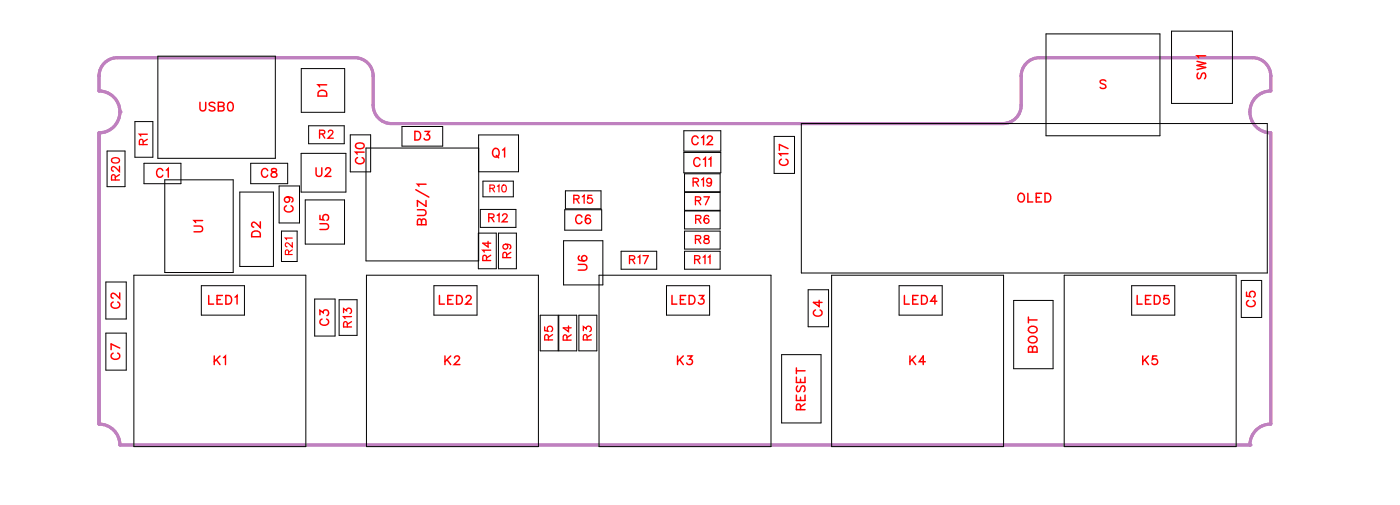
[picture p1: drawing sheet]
<svg xmlns="http://www.w3.org/2000/svg" width="115mm" height="41mm" viewBox="0 0 115 41" stroke-linecap="round" stroke-linejoin="round" font-family="sans-serif">
<path d="M9.8 9.2a1.72 1.72 0 0 1-1.7 1.7v23.9a1.72 1.72 0 0 1 1.7 1.7h92.8M9.8 9.2h.1M30.6 6.2a1.5 1.5 0 0 0-1.5-1.5h-19.5a1.5 1.5 0 0 0-1.5 1.5v1.3a1.71 1.71 0 0 1 1.7 1.7M30.6 6.2v2.4a1.5 1.5 0 0 0 1.5 1.5h50.2a1.5 1.5 0 0 0 1.5-1.5v-2.4M30.6 6.2h.1M83.8 6.2h.1M83.8 6.2a1.5 1.5 0 0 1 1.5-1.5h17.5a1.5 1.5 0 0 1 1.5 1.5v1.3a1.71 1.71 0 0 0-1.7 1.7M102.6 9.2a1.71 1.71 0 0 0 1.7 1.7v23.9a1.71 1.71 0 0 0-1.7 1.7M102.6 36.5h.1" fill="none" stroke="#bf80bf" stroke-width=".25"/>
<g fill="none" stroke="#000" stroke-width=".08">
<path d="M8.8 12.4h1.5v2.9h-1.5zM11.1 10h1.5v2.9h-1.5zM11.8 13.4h3.1v1.7h-3.1zM13 4.6h9.6v8.4h-9.6zM13.5 14.7h5.6v7.6h-5.6zM19.7 15.7h2.7v6.1h-2.7zM20.6 13.4h3v1.7h-3zM22.9 15.2h1.7v3.1h-1.7zM23.1 18.9h1.3v2.5h-1.3zM24.7 12.6h3.7v3.1h-3.7zM24.7 5.6h3.6v3.6h-3.6zM25.1 16.4h3.2v3.6h-3.2z"/>
<path d="M25.3 10.3h3v1.5h-3zM28.8 11.1h1.6v3h-1.6zM33 10.4h3.3v1.6h-3.3zM39.3 19.1h1.4v2.9h-1.4zM39.3 12.1h-9.3v9.3h9.3v-10.3h3.3v3h-3.3M39.4 17.2h3v1.4h-3zM39.6 14.9h2.5v1.2h-2.5zM40.9 19.1h1.5v2.9h-1.5zM46.3 19.7h3.2v3.7h-3.2zM46.4 17.2h3v1.7h-3zM46.4 15.6h2.9v1.5h-2.9zM56.1 10.7h3.1v1.7h-3.1z"/>
<path d="M56.1 12.5h3.1v1.7h-3.1zM56.2 14.3h2.9v1.4h-2.9zM56.2 15.8h2.9v1.4h-2.9zM56.2 17.3h2.9v1.5h-2.9zM56.2 18.9h2.9v1.5h-2.9zM63.6 11.2h1.6v3h-1.6zM65.8 10.1h38.2v12.3h-38.2zM85.9 2.8h9.3v8.3h-9.3zM96.2 2.6h5v5.9h-5zM8.7 27.3h1.7v3h-1.7zM8.7 23.1h1.7v3.1h-1.7zM11 22.6h14.1v14h-14.1z"/>
<path d="M16.5 23.4h3.6v2.4h-3.6zM25.8 24.5h1.7v3.1h-1.7zM27.8 24.6h1.5v2.9h-1.5zM30.1 22.6h14.1v14h-14.1zM35.6 23.4h3.6v2.4h-3.6zM44.4 25.8h1.4v3h-1.4zM45.9 25.8h1.4v3h-1.4zM47.5 25.8h1.5v3h-1.5zM49.2 22.6h14.1v14h-14.1zM51 20.6h2.9v1.5h-2.9zM54.7 23.4h3.6v2.4h-3.6zM56.2 20.6h2.9v1.5h-2.9z"/>
<path d="M64.2 29.1h3.2v5.6h-3.2zM66.3 23.8h1.7v3h-1.7zM68.3 22.6h14.1v14h-14.1zM73.8 23.4h3.6v2.4h-3.6zM83.2 24.6h3.3v5.6h-3.3zM87.4 22.6h14.1v14h-14.1zM92.9 23.4h3.5v2.4h-3.5zM101.9 23h1.7v3h-1.7z"/>
</g>
<g fill="none" stroke="#f00" stroke-width=".12">
<path d="M13.4 14a.26 .26 0 0 0-.3-.2 .26 .26 0 0 0-.2 .3v.2a.26 .26 0 0 0 .2 .2 .26 .26 0 0 0 .3-.1M13.6 14l.2-.2v.7M15.9 18.5h.5l.2 .2-.1 .3h-.6M16.4 8.4v.5l.2 .2 .3-.1v-.6M16.6 18.1h-.7l.2 .2M17.6 8.5l-.1-.1-.3 .1v.2l.4 .2v.1l-.1 .1-.3-.1M17.9 8.7l.5 .1v.2l-.2 .1h-.3v-.7l.5 .1v.2h-.2M18.8 8.4h.1a.37 .37 0 0 1 .3 .3 .37 .37 0 0 1-.3 .4 .45 .45 0 0 1-.1-.7zM20.8 19l.1-.1 .4 .1 .1 .4h-.7zM21.4 18.2v.5l-.4-.4-.2-.1-.1 .2v.1l.1 .1M22 14a.26 .26 0 0 0-.3-.2 .26 .26 0 0 0-.2 .3v.2a.26 .26 0 0 0 .2 .2 .26 .26 0 0 0 .3-.1M22.3 13.9v.2l.3 .1 .1 .1a.24 .24 0 0 1-.2 .2 .24 .24 0 0 1-.2-.2l.4-.3v-.1z"/>
<path d="M23.5 16.9a.26 .26 0 0 0-.2 .3 .26 .26 0 0 0 .3 .2h.2a.26 .26 0 0 0 .3-.2 .26 .26 0 0 0-.2-.3M23.6 16.2a.22 .22 0 0 1 .2 .3 .22 .22 0 0 1-.4 0 .22 .22 0 0 1 0-.3h.2a.34 .34 0 0 1 .5 .2l-.1 .2M25.9 13.8v.5l.2 .2 .3-.1v-.6M26.2 7.5l.2-.1 .3 .1 .1 .4h-.7zM26.3 18.3h.5l.2 .2-.1 .3h-.6M26.3 17.7v.3h.3a.25 .25 0 0 1 0-.4 .25 .25 0 0 1 .3 .1 .25 .25 0 0 1-.1 .4M26.7 13.9l.2-.1h.1l.1 .1-.1 .2-.3 .4h.5M26.8 7h-.7l.1 .1M29.2 11.8l.3-.1a.3 .3 0 0 1 .4 .3 .38 .38 0 0 1-.4 .2 .38 .38 0 0 1-.3-.3zM29.4 12.9a.26 .26 0 0 0-.2 .3 .26 .26 0 0 0 .3 .2h.1a.26 .26 0 0 0 .3-.2 .26 .26 0 0 0-.2-.3M29.9 12.5h-.7l.1 .1M34.1 10.8h.2a.38 .38 0 0 1 .2 .3 .38 .38 0 0 1-.2 .4h-.2z"/>
<path d="M34.1 15.6l1.1 .6M34.3 17.2h.5l.2 .2-.1 .2-.6 .1M34.6 18.1l-.1-.1h-.2v.4h.7v-.3l-.2-.1h-.2v.4M34.9 10.8h.4l-.2 .2a.24 .24 0 0 1 .1 .4 .24 .24 0 0 1-.4-.1M35 15.1h-.7l.1 .2M35 16.4v.5l-.7-.5v.5M40.5 12.3l.1-.1a.33 .33 0 0 1 .4 .3 .33 .33 0 0 1-.4 .3l-.2-.2zM40.7 12.7l.2 .2M41.3 12.3l.1-.1v.7M47.8 17.8a.26 .26 0 0 0-.3-.2 .26 .26 0 0 0-.2 .3v.2a.26 .26 0 0 0 .2 .2 .26 .26 0 0 0 .3-.1M48.5 17.7h-.1a.35 .35 0 0 0-.4 .2 .35 .35 0 0 0 .3 .4 .22 .22 0 0 0 .2-.2 .22 .22 0 0 0-.2-.2 .22 .22 0 0 0-.2 .2M57.3 11.3a.26 .26 0 0 0-.3-.1 .26 .26 0 0 0-.2 .2v.2a.26 .26 0 0 0 .2 .3 .26 .26 0 0 0 .3-.2"/>
<path d="M57.5 13.1a.26 .26 0 0 0-.3-.2 .26 .26 0 0 0-.2 .3v.2a.26 .26 0 0 0 .2 .2 .26 .26 0 0 0 .3-.1M57.6 11.3l.2-.1v.7M57.7 13.1l.2-.2v.7M58.1 11.3l.1-.1h.1l.2 .1-.1 .2-.4 .4h.5M58.2 13.1l.2-.2v.7M64.2 13a.26 .26 0 0 0-.2 .3 .26 .26 0 0 0 .3 .3h.1a.26 .26 0 0 0 .3-.3 .26 .26 0 0 0-.2-.3M64.7 12.6h-.7l.1 .2M64.7 12.2l-.7-.4v.5M83.6 16l.1-.1a.33 .33 0 0 1 .4 .3 .33 .33 0 0 1-.4 .3l-.1-.2zM84.4 15.9v.7h.4M85.1 16.2h.2M85.5 15.9h-.4v.7h.4"/>
<path d="M85.8 15.9h.2a.38 .38 0 0 1 .3 .3 .38 .38 0 0 1-.3 .4h-.2zM90.8 6.7l-.2-.1-.3 .1 .1 .1 .4 .3v.1l-.2 .1-.3-.1M98.3 5l.7 .2-.7 .2 .7 .1-.7 .2M98.4 6l-.1 .2 .1 .3 .1-.1 .3-.4h.1l.1 .2-.1 .3M99 4.6h-.7l.1 .1M9.3 29a.26 .26 0 0 0-.2 .3 .26 .26 0 0 0 .3 .2h.2a.26 .26 0 0 0 .2-.2 .26 .26 0 0 0-.1-.3M9.3 24.8a.26 .26 0 0 0-.2 .3 .26 .26 0 0 0 .3 .2h.2a.26 .26 0 0 0 .2-.2 .26 .26 0 0 0-.1-.3M9.8 28.5l-.7-.3v.5M9.8 24v.5l-.3-.4-.2-.1-.2 .2v.1l.2 .1M17.1 24.2v.7h.4M17.6 29.2v.7M17.8 29.5l.3 .4"/>
<path d="M17.8 24.6h.3M18.1 29.2l-.5 .5M18.3 24.2h-.5v.7h.5M18.3 29.3l.2-.1v.7M18.5 24.2h.3a.38 .38 0 0 1 .2 .4 .38 .38 0 0 1-.2 .3h-.3zM19.3 24.4l.2-.2v.7M26.3 25.8v-.4l.2 .2a.24 .24 0 0 1 .4-.1 .24 .24 0 0 1-.1 .4M26.4 26.2a.26 .26 0 0 0-.1 .3 .26 .26 0 0 0 .2 .2h.2a.26 .26 0 0 0 .3-.2 .26 .26 0 0 0-.2-.3M36.1 24.2v.7h.4M36.5 29.2v.7M36.7 29.5l.3 .4M36.8 24.6h.2"/>
<path d="M37 29.2l-.5 .5M37.2 24.2h-.4v.7h.4M37.3 29.4l.2-.2h.1l.1 .1-.1 .3-.3 .3h.5M37.5 24.2h.2a.38 .38 0 0 1 .3 .4 .38 .38 0 0 1-.3 .3h-.2zM38.3 24.4l.1-.2h.1l.2 .2-.1 .2-.4 .3h.5M47.5 21.7h.5l.2 .2-.1 .2h-.6M47.6 21h-.1a.35 .35 0 0 0 .3 .4 .35 .35 0 0 0 .4-.2 .22 .22 0 0 0-.2-.2 .22 .22 0 0 0-.3 .2 .22 .22 0 0 0 .2 .2M55.2 24.2v.7h.4M55.6 29.2v.7M55.8 29.5l.3 .4M55.9 24.6h.2M56.1 29.2l-.5 .5"/>
<path d="M56.3 24.2h-.4v.7h.4M56.4 29.2h.4l-.2 .3a.24 .24 0 0 1 .2 .3 .24 .24 0 0 1-.4 0M56.6 24.2h.2a.38 .38 0 0 1 .3 .4 .38 .38 0 0 1-.3 .3h-.2zM57.4 24.2h.4l-.2 .3a.24 .24 0 0 1 .1 .4 .24 .24 0 0 1-.4-.1M65.4 32.4v.4h.7v-.4M65.4 30.2v.4M65.4 30.9v.5h.7v-.5M65.4 30.4h.7M65.5 31.6l-.1 .2 .1 .3 .2-.1 .2-.4h.1l.1 .2-.1 .3M65.7 33.6v-.4l-.2-.1-.1 .2v.3h.7M65.7 31.1v.3M65.7 32.6v.2"/>
<path d="M66.1 33.1l-.4 .3M66.9 25.4a.26 .26 0 0 0-.1 .3 .26 .26 0 0 0 .3 .2h.1a.26 .26 0 0 0 .3-.2 .26 .26 0 0 0-.2-.3M67.3 24.6v.5l-.5-.3h.7M74.3 24.2v.7h.4M74.7 29.2v.7M74.9 29.5l.3 .4M74.9 24.6h.3M75.2 29.2l-.5 .5M75.4 24.2h-.5v.7h.5M75.7 24.2h.2a.38 .38 0 0 1 .2 .4 .38 .38 0 0 1-.2 .3h-.2zM76 29.7h-.5l.3-.5v.7M76.9 24.7h-.5l.3-.5v.7"/>
<path d="M84.4 26.2h.7M84.4 26v.5M84.5 27.6a.35 .35 0 0 1 .4 0 .35 .35 0 0 1 .2 .4 .33 .33 0 0 1-.5 .1 .33 .33 0 0 1-.1-.5zM84.5 26.8a.35 .35 0 0 1 .4 0 .35 .35 0 0 1 .2 .4 .33 .33 0 0 1-.5 .1 .33 .33 0 0 1-.1-.5zM84.8 28.6l-.2-.2h-.1l-.1 .5h.7v-.3l-.1-.2-.2 .1v.4M93.4 24.2v.7h.4M93.8 29.2v.7M94 29.5l.3 .4M94 24.6h.3M94.3 29.2l-.5 .5M94.5 24.2h-.5v.7h.5M94.8 24.2h.2a.38 .38 0 0 1 .3 .4 .38 .38 0 0 1-.3 .3h-.2z"/>
<path d="M95 29.2h-.4v.3a.25 .25 0 0 1 .4 0 .25 .25 0 0 1-.1 .4 .25 .25 0 0 1-.3-.1M95.9 24.2h-.3v.3a.25 .25 0 0 1 .3 0 .25 .25 0 0 1 0 .4 .25 .25 0 0 1-.4-.1M102.3 24v.3h.3a.25 .25 0 0 1 0-.4 .25 .25 0 0 1 .4 .1 .25 .25 0 0 1-.1 .4M102.5 24.6a.26 .26 0 0 0-.2 .3 .26 .26 0 0 0 .3 .2h.2a.26 .26 0 0 0 .2-.2 .26 .26 0 0 0-.1-.3"/>
</g>
<g fill="none" stroke="#f00" stroke-width=".11">
<path d="M9.2 13a.32 .32 0 0 1 .4-.1 .32 .32 0 0 1 .2 .4 .32 .32 0 0 1-.4 .1 .32 .32 0 0 1-.2-.4zM9.5 14.8l-.1-.4h-.2v.4h.6M9.8 13.6v.5l-.5-.4-.1 .2 .1 .1M9.8 14.3l-.3 .2M11.8 11.9l-.1-.4h-.2l-.1 .4h.7M12.1 11h-.7l.2 .2M12.1 11.4l-.3 .2M26.2 11h.4v-.3h-.4v.6M26.5 11l.2 .3M27 10.8l.1-.1 .2 .1-.4 .5h.5M40.1 19.8v.5l-.5-.4h.7M40.1 17.8h.4v-.2l-.4-.1v.7"/>
<path d="M40.3 17.8l.3 .4M40.8 17.7l.2-.2v.7M41.3 17.7l.1-.2 .2 .2-.4 .5h.5M47.1 16.3h.4v-.2l-.4-.1v.7M47.3 16.3l.2 .4M47.8 16.1l.2-.1v.7M48.6 16h-.3l-.1 .3a.23 .23 0 0 1 .4 0 .23 .23 0 0 1 0 .3 .23 .23 0 0 1-.4-.1M56.9 14.9h.4v-.2l-.4-.1v.7M57.1 16.4h.4v-.2l-.4-.1v.7M57.1 19.6h.4v-.2l-.4-.1v.7M57.1 18l.4-.1v-.2h-.4v.6M57.1 14.9l.2 .4"/>
<path d="M57.3 16.4l.2 .4M57.3 19.6l.2 .4M57.3 18l.2 .3M57.6 14.7l.2-.1v.7M57.8 16.1h.4l-.3 .7M57.9 19.3v.2l.3 .2a.22 .22 0 0 1-.2 .3 .22 .22 0 0 1-.2-.3l.4-.2v-.2zM58.2 17.8l-.1-.1a.32 .32 0 0 0-.3 .2 .32 .32 0 0 0 .2 .4 .2 .2 0 0 0 .2-.2 .2 .2 0 0 0-.2-.2 .2 .2 0 0 0-.2 .2M58.4 14.8a.2 .2 0 0 1-.3 .2 .2 .2 0 0 1 0-.3 .2 .2 0 0 1 .3 0v.1a.31 .31 0 0 1-.2 .5l-.2-.1M28.2 25.6v-.3l.3 .2a.22 .22 0 0 1 .3-.2 .22 .22 0 0 1-.1 .4M28.5 26.8v-.4h-.2l-.1 .4h.7M28.9 26h-.7l.1 .1M28.9 26.4l-.4 .2"/>
<path d="M39.9 21.4v-.4h-.2l-.1 .4h.7M40.3 20.5h-.7l.2 .2M40.3 20.9l-.4 .2M41.5 20a.2 .2 0 0 1 .2 .3 .2 .2 0 0 1-.3 .1 .2 .2 0 0 1 0-.3l.1-.1a.31 .31 0 0 1 .4 .3l-.1 .1M41.6 21.1v-.3l-.3-.1v.4h.6M41.9 20.7l-.3 .2M44.7 26.8v.3h.3a.23 .23 0 0 1 0-.3 .23 .23 0 0 1 .3 0 .23 .23 0 0 1-.1 .4M45 27.9v-.4h-.2l-.1 .4h.7M45.4 27.4l-.4 .3M46.5 27.9v-.4h-.2l-.1 .4h.7M46.7 26.7v.5l-.5-.3h.7M46.9 27.5l-.4 .2"/>
<path d="M47.9 27.1v-.3l.2 .2a.22 .22 0 0 1 .4-.2 .22 .22 0 0 1-.1 .4M48.2 27.9v-.4h-.2l-.1 .4h.6M48.5 27.4l-.3 .3M51.7 21.3l.4-.1v-.2h-.4v.6M51.9 21.3l.2 .3M52.4 21.1l.1-.1v.6M52.8 21h.4l-.3 .6M57 21.3l.4-.1v-.2h-.4v.6M57.2 21.3l.3 .3M57.7 21.1l.2-.1v.6M58.1 21.1l.2-.1v.6"/>
</g>
<path d="M24 19.9v.4l-.5-.4-.1 .2 .2 .1M24 19.5h-.6l.1 .2M40.2 15.4h.3l.1-.2h-.4v.5M40.4 15.4l.2 .3M40.8 15.3l.2-.1v.5M41.3 15.2a.26 .26 0 0 1 .3 .3 .26 .26 0 0 1-.3 .2l-.1-.2zM23.7 20.9v-.4h-.2l-.1 .1v.3h.6M24 20.5l-.3 .2" fill="none" stroke="#f00" stroke-width=".1"/>
<g font-size="1.2" fill="#fff">
<text x="16.4" y="9.4">USB0</text>
<text x="27.1" y="7.9" transform="rotate(-90 27.1 7.9)">D1</text>
<text x="34" y="11.8">D3</text>
<text x="90.3" y="7.6">S</text>
<text x="99.3" y="6.5" transform="rotate(-90 99.3 6.5)">SW1</text>
<text x="12.8" y="14.8">C1</text>
<text x="21.4" y="14.8">C8</text>
<text x="24.4" y="17.4" transform="rotate(-90 24.4 17.4)">C9</text>
<text x="25.9" y="14.8">U2</text>
<text x="30.2" y="13.5" transform="rotate(-90 30.2 13.5)">C10</text>
<text x="40.4" y="13.2">Q1</text>
<text x="56.7" y="12.2">C12</text>
<text x="56.9" y="13.9">C11</text>
<text x="65" y="13.6" transform="rotate(-90 65 13.6)">C17</text>
<text x="83.5" y="16.9">OLED</text>
<text x="16.9" y="19.1" transform="rotate(-90 16.9 19.1)">U1</text>
<text x="21.7" y="19.5" transform="rotate(-90 21.7 19.5)">D2</text>
<text x="27.3" y="18.9" transform="rotate(-90 27.3 18.9)">U5</text>
<text x="35.3" y="18.5" transform="rotate(-90 35.3 18.5)">BUZ/1</text>
<text x="47.2" y="18.6">C6</text>
<text x="48.5" y="22.2" transform="rotate(-90 48.5 22.2)">U6</text>
<text x="10.1" y="29.5" transform="rotate(-90 10.1 29.5)">C7</text>
<text x="10.1" y="25.3" transform="rotate(-90 10.1 25.3)">C2</text>
<text x="17.1" y="25.2">LED1</text>
<text x="27.3" y="26.7" transform="rotate(-90 27.3 26.7)">C3</text>
<text x="36" y="25.2">LED2</text>
<text x="55.1" y="25.2">LED3</text>
<text x="67.8" y="26" transform="rotate(-90 67.8 26)">C4</text>
<text x="74.2" y="25.2">LED4</text>
<text x="85.4" y="28.9" transform="rotate(-90 85.4 28.9)">BOOT</text>
<text x="93.3" y="25.2">LED5</text>
<text x="103.3" y="25.2" transform="rotate(-90 103.3 25.2)">C5</text>
<text x="17.5" y="30.2">K1</text>
<text x="36.5" y="30.2">K2</text>
<text x="55.6" y="30.2">K3</text>
<text x="66.4" y="33.7" transform="rotate(-90 66.4 33.7)">RESET</text>
<text x="74.6" y="30.2">K4</text>
<text x="93.8" y="30.2">K5</text>
</g>
<g font-size="1.1" fill="#fff">
<text x="12.4" y="11.9" transform="rotate(-90 12.4 11.9)">R1</text>
<text x="26.2" y="11.6">R2</text>
<text x="10.1" y="14.8" transform="rotate(-90 10.1 14.8)">R20</text>
<text x="47.1" y="16.9">R15</text>
<text x="56.9" y="15.5">R19</text>
<text x="57" y="17.1">R7</text>
<text x="40.1" y="18.5">R12</text>
<text x="40.6" y="21.4" transform="rotate(-90 40.6 21.4)">R14</text>
<text x="42.2" y="21.2" transform="rotate(-90 42.2 21.2)">R9</text>
<text x="51.6" y="21.9">R17</text>
<text x="57" y="21.9">R11</text>
<text x="57" y="20.2">R8</text>
<text x="57.1" y="18.6">R6</text>
<text x="29.1" y="26.9" transform="rotate(-90 29.1 26.9)">R13</text>
<text x="45.6" y="27.9" transform="rotate(-90 45.6 27.9)">R5</text>
<text x="47.2" y="27.9" transform="rotate(-90 47.2 27.9)">R4</text>
<text x="48.8" y="27.9" transform="rotate(-90 48.8 27.9)">R3</text>
</g>
<g font-size="1" fill="#fff">
<text x="40.2" y="16">R10</text>
<text x="24.2" y="20.9" transform="rotate(-90 24.2 20.9)">R21</text>
</g>
</svg>
